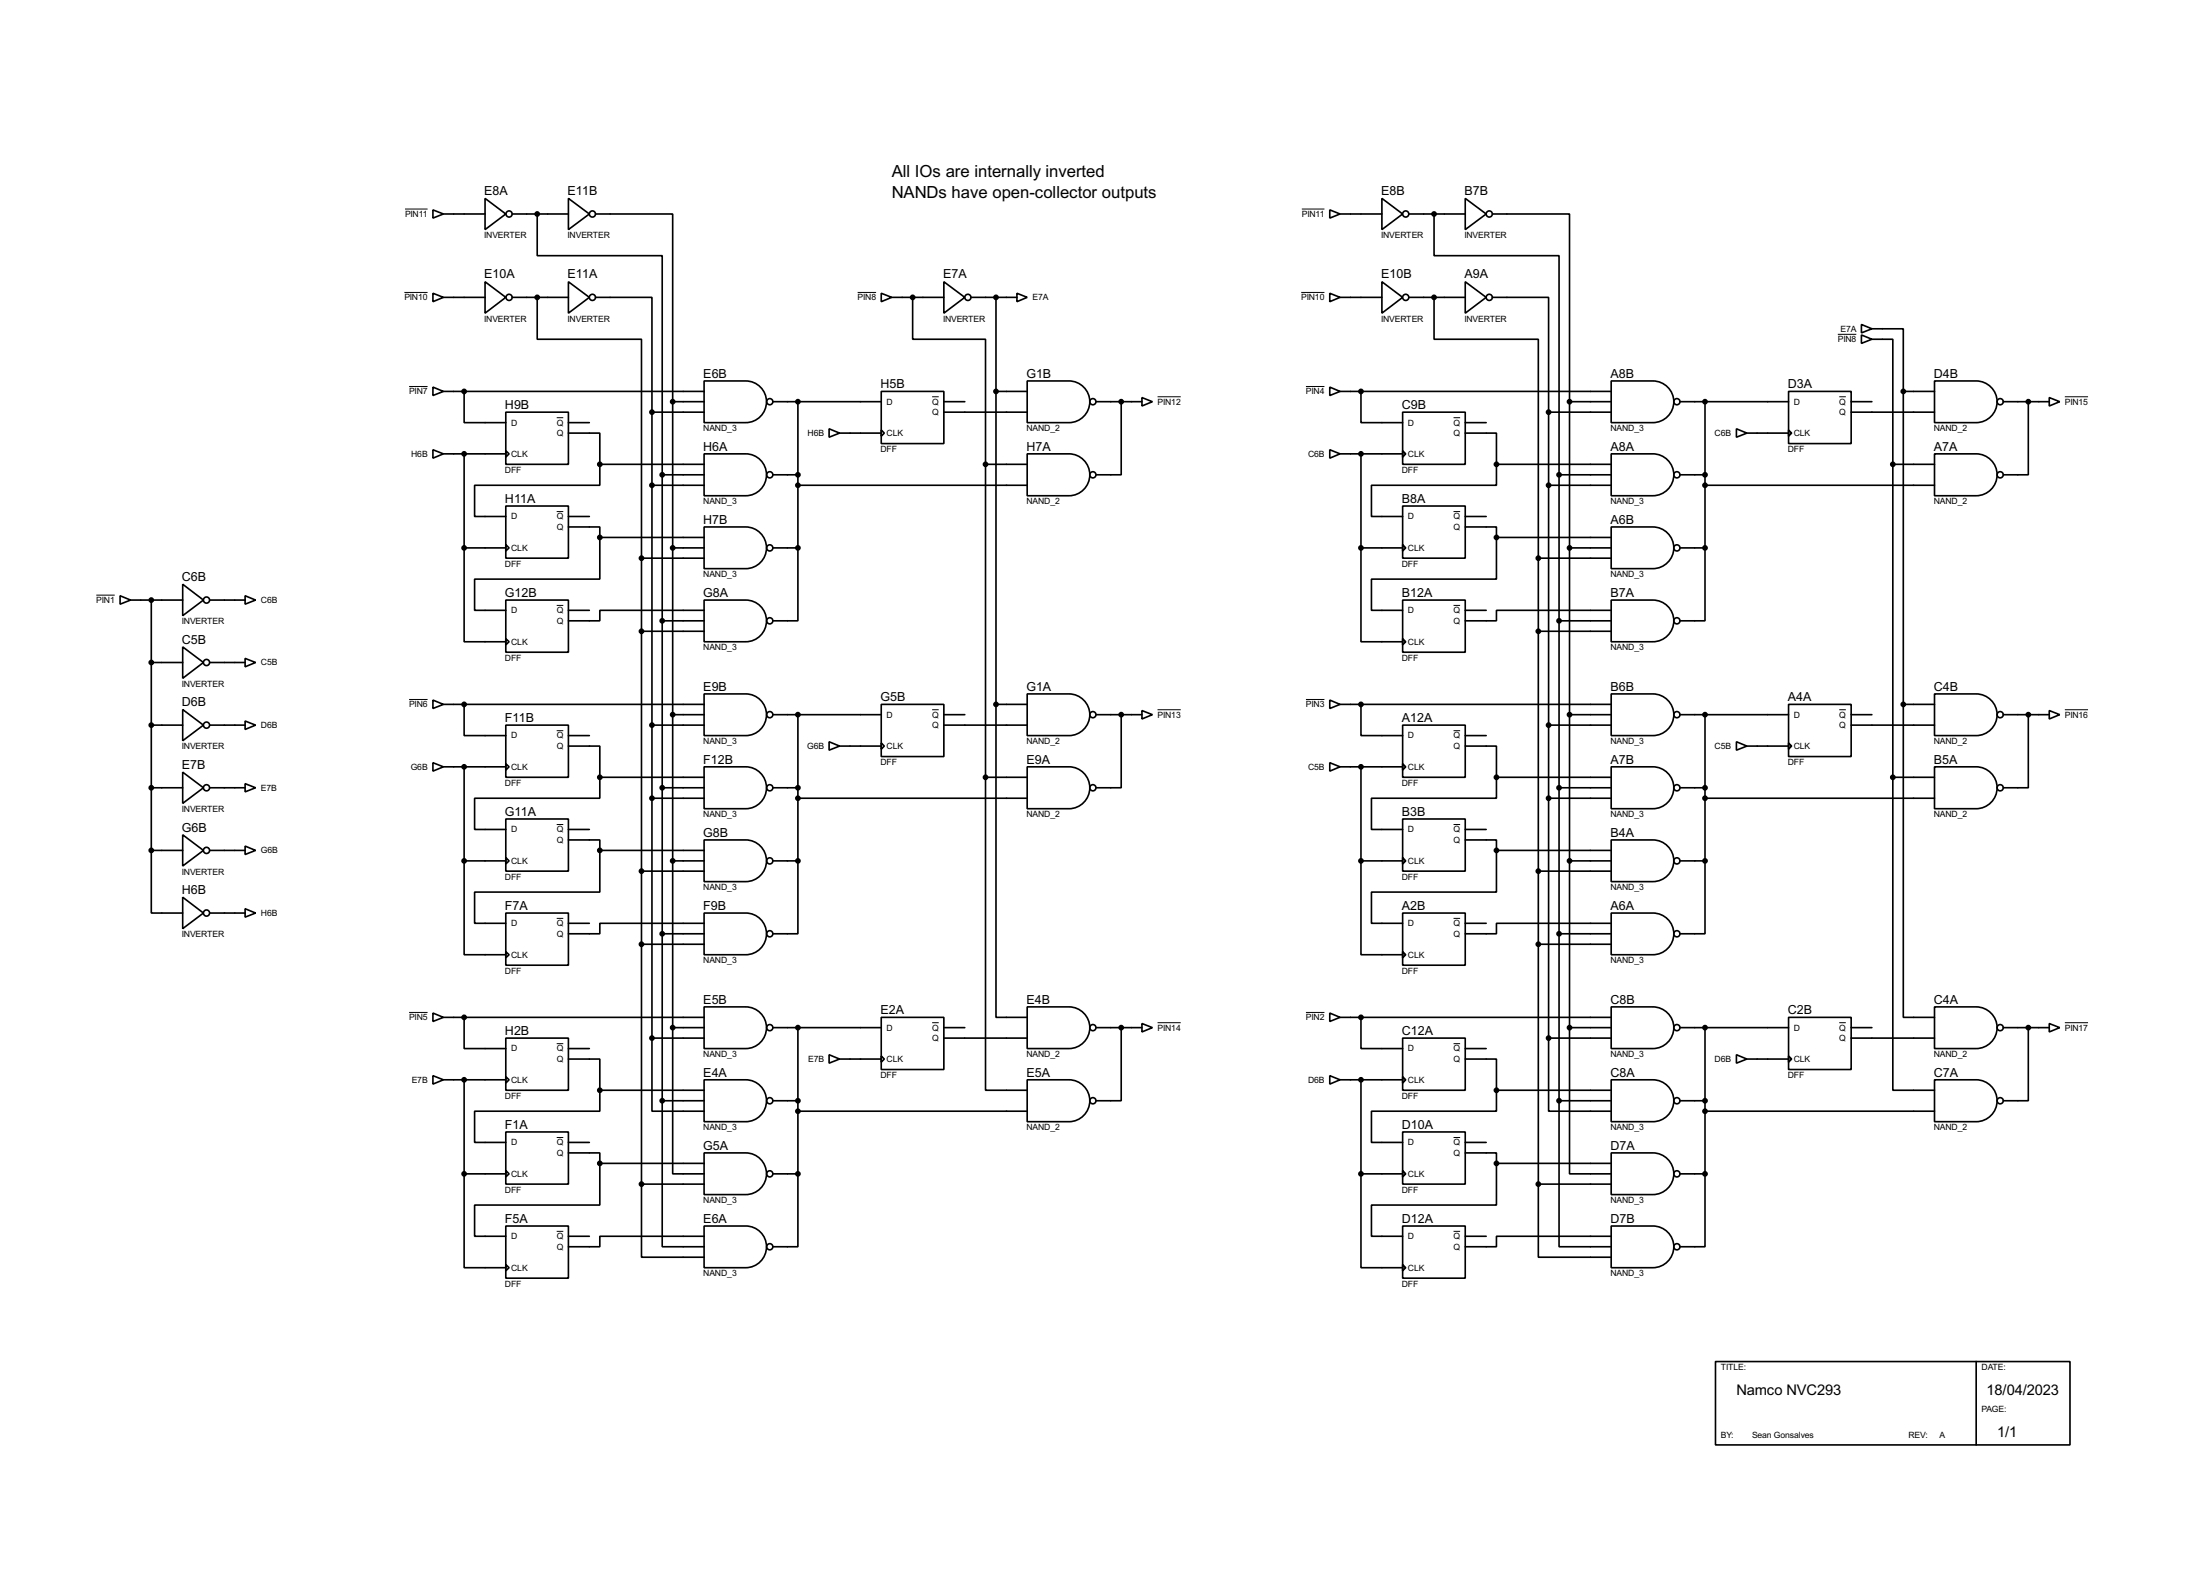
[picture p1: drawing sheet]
<svg xmlns="http://www.w3.org/2000/svg" width="536mm" height="383mm" viewBox="0 0 536 383" stroke-linecap="round" stroke-linejoin="round" font-family="sans-serif">
<g fill="none" stroke="#000" stroke-width=".4">
<path d="M105.5 51.1l2.5 1-2.5 1zM108 52.1h10.2M118.2 48.3l5 3.8-5 3.8zM124.8 52.1h13.7M130.9 52.1v10.2h30.4v53.3M138.5 48.3l5.1 3.8-5.1 3.8zM145.1 52.1h18.8v45.7M323.9 51.1l2.5 1-2.5 1zM326.4 52.1h10.2M336.6 48.3l5.1 3.8-5.1 3.8zM343.2 52.1h13.7M349.3 52.1v10.2h30.5v53.3"/>
<path d="M356.9 48.3l5.1 3.8-5.1 3.8zM363.5 52.1h18.8v45.7M105.5 71.4l2.5 1-2.5 1.1zM108 72.4h10.2M118.2 68.6l5 3.8-5 3.9zM124.8 72.4h13.7M130.9 72.4v10.2h25.4v53.3M138.5 68.6l5.1 3.8-5.1 3.9zM145.1 72.4h13.7v28M214.7 71.4l2.5 1-2.5 1.1zM217.2 72.4h12.7M222.3 72.4v10.2h17.8v30.5"/>
<path d="M229.9 68.6l5.1 3.8-5.1 3.9zM236.5 72.4h11.2M242.6 72.4v99.1M247.7 71.4l2.5 1-2.5 1.1zM323.9 71.4l2.5 1-2.5 1.1zM326.4 72.4h10.2M336.6 68.6l5.1 3.8-5.1 3.9zM343.2 72.4h13.7M349.3 72.4v10.2h25.4v53.3M356.9 68.6l5.1 3.8-5.1 3.9zM363.5 72.4h13.7v28M453.4 79l2.6 1.1-2.6 1z"/>
<path d="M105.5 94.3l2.5 1-2.5 1zM108 95.3h63.5M113.1 95.3v7.6h10.1M163.9 97.8h7.6M163.9 97.8v152.4M171.5 92.8h10.2a5.1 5.1 0 0 1 5 5 5.1 5.1 0 0 1-5 5.1h-10.2zM188.3 97.8h26.4M194.4 97.8v35.6M214.7 95.3h15.2v12.7h-15.2zM229.9 97.8h5.1M242.6 95.3h7.6M250.2 92.8h10.2a5.1 5.1 0 0 1 5.1 5 5.1 5.1 0 0 1-5.1 5.1h-10.2z"/>
<path d="M267 97.8h11.2M273.1 97.8v17.8h-6.1M278.2 96.8l2.5 1-2.5 1.1zM323.9 94.3l2.5 1-2.5 1zM326.4 95.3h66.1M331.5 95.3v7.6h10.2M382.3 97.8h10.2M382.3 97.8v152.4M392.5 92.8h10.1a5.1 5.1 0 0 1 5.1 5 5.1 5.1 0 0 1-5.1 5.1h-10.1zM409.2 97.8h26.5M415.3 97.8v35.6M435.7 95.3h15.2v12.7h-15.2z"/>
<path d="M450.9 97.8h5.1M453.4 81.6l2.6 1-2.6 1zM456 80.1h7.6v15.2M456 82.6h5.1v30.5M463.6 95.3h7.6M463.6 95.3v76.2M471.2 92.8h10.2a5.1 5.1 0 0 1 5.1 5 5.1 5.1 0 0 1-5.1 5.1h-10.2zM488 97.8h11.2M494.1 97.8v17.8h-6.1M499.2 96.8l2.5 1-2.5 1.1zM105.5 109.5l2.5 1-2.5 1.1zM108 110.5h15.2"/>
<path d="M113.1 110.5v22.9M123.2 100.4h15.3v12.7h-15.3zM123.2 109.8l.8 .7-.8 .8zM138.5 105.5h7.6v7.6M138.5 102.9h5.1M146.1 113.1v5.1h-30.5v7.6h7.6M146.1 113.1h25.4M158.8 100.4h12.7M158.8 100.4v152.4M158.8 118.2h12.7M161.3 115.6v152.4M161.3 115.6h10.2"/>
<path d="M171.5 110.5h10.2a5.1 5.1 0 0 1 5 5.1 5.1 5.1 0 0 1-5 5.1h-10.2zM188.3 115.6h6.1M194.4 118.2h55.8M202 104.4l2.5 1.1-2.5 1zM204.5 105.5h10.2M214.7 104.7l.7 .8-.7 .7zM229.9 100.4h20.3M240.1 113.1h10.1M240.1 113.1v76.2M250.2 110.5h10.2a5.1 5.1 0 0 1 5.1 5.1 5.1 5.1 0 0 1-5.1 5.1h-10.2zM323.9 109.5l2.5 1-2.5 1.1zM326.4 110.5h15.3"/>
<path d="M331.5 110.5v22.9M341.7 100.4h15.2v12.7h-15.2zM341.7 109.8l.7 .7-.7 .8zM356.9 105.5h7.6v7.6M356.9 102.9h5.1M364.5 113.1v5.1h-30.4v7.6h7.6M364.5 113.1h28M377.2 100.4h15.3M377.2 118.2h15.3M377.2 100.4v152.4M379.8 115.6h12.7M379.8 115.6v152.4"/>
<path d="M392.5 110.5h10.1a5.1 5.1 0 0 1 5.1 5.1 5.1 5.1 0 0 1-5.1 5.1h-10.1zM409.2 115.6h6.1M415.3 118.2h55.9M423 104.4l2.5 1.1-2.5 1zM425.5 105.5h10.2M435.7 104.7l.7 .8-.7 .7zM450.9 100.4h20.3M461.1 113.1h10.1M461.1 113.1v76.2M471.2 110.5h10.2a5.1 5.1 0 0 1 5.1 5.1 5.1 5.1 0 0 1-5.1 5.1h-10.2zM113.1 133.4v22.9h10.1M113.1 133.4h10.1"/>
<path d="M123.2 123.2h15.3v12.7h-15.3zM123.2 132.6l.8 .8-.8 .8zM138.5 128.3h7.6v2.6M138.5 125.8h5.1M146.1 130.9v10.1h-30.5v7.6h7.6M146.1 130.9h25.4M156.3 135.9h15.2M156.3 135.9v152.4M163.9 133.4h7.6M171.5 128.3h10.2a5.1 5.1 0 0 1 5 5.1 5.1 5.1 0 0 1-5 5.1h-10.2zM188.3 133.4h6.1M194.4 133.4v17.8h-6.1"/>
<path d="M331.5 133.4v22.9h10.2M331.5 133.4h10.2M341.7 123.2h15.2v12.7h-15.2zM341.7 132.6l.7 .8-.7 .8zM356.9 128.3h7.6v2.6M356.9 125.8h5.1M364.5 130.9v10.1h-30.4v7.6h7.6M364.5 130.9h28M374.7 135.9h17.8M374.7 135.9v152.4M382.3 133.4h10.2M392.5 128.3h10.1a5.1 5.1 0 0 1 5.1 5.1 5.1 5.1 0 0 1-5.1 5.1h-10.1z"/>
<path d="M409.2 133.4h6.1M415.3 133.4v17.8h-6.1M29.3 145.1l2.5 1-2.5 1zM31.8 146.1h12.7M36.9 146.1v61M44.5 142.3l5.1 3.8-5.1 3.8zM44.5 157.5l5.1 3.8-5.1 3.9zM51.1 146.1h8.6M59.7 145.1l2.6 1-2.6 1zM123.2 146.1h15.3v12.7h-15.3zM123.2 155.5l.8 .8-.8 .7zM138.5 148.6h5.1"/>
<path d="M156.3 153.7h15.2M161.3 151.2h10.2M171.5 146.1h10.2a5.1 5.1 0 0 1 5 5.1 5.1 5.1 0 0 1-5 5.1h-10.2zM171.5 148.6h-25.4v2.6h-7.6M341.7 146.1h15.2v12.7h-15.2zM341.7 155.5l.7 .8-.7 .7zM356.9 148.6h5.1M374.7 153.7h17.8M379.8 151.2h12.7M392.5 146.1h10.1a5.1 5.1 0 0 1 5.1 5.1 5.1 5.1 0 0 1-5.1 5.1h-10.1zM392.5 148.6h-28v2.6h-7.6M36.9 176.6h7.6"/>
<path d="M36.9 161.3h7.6M44.5 172.8l5.1 3.8-5.1 3.8zM51.1 176.6h8.6M51.1 161.3h8.6M59.7 160.3l2.6 1-2.6 1.1zM59.7 175.6l2.6 1-2.6 1zM105.5 170.5l2.5 1-2.5 1zM108 171.5h63.5M113.1 171.5v7.6h10.1M123.2 176.6h15.3v12.7h-15.3zM138.5 179.1h5.1M158.8 176.6h12.7"/>
<path d="M163.9 174h7.6M171.5 169h10.2a5.1 5.1 0 0 1 5 5 5.1 5.1 0 0 1-5 5.1h-10.2zM188.3 174h26.4M194.4 174v35.6M214.7 171.5h15.2v12.7h-15.2zM229.9 174h5.1M229.9 176.6h20.3M242.6 171.5v76.2h7.6M242.6 171.5h7.6M250.2 169h10.2a5.1 5.1 0 0 1 5.1 5 5.1 5.1 0 0 1-5.1 5.1h-10.2zM267 174h11.2M273.1 174v17.8h-6.1"/>
<path d="M278.2 173l2.5 1-2.5 1.1zM323.9 170.5l2.5 1-2.5 1zM326.4 171.5h66.1M331.5 171.5v7.6h10.2M341.7 176.6h15.2v12.7h-15.2zM356.9 179.1h5.1M377.2 176.6h15.3M382.3 174h10.2M392.5 169h10.1a5.1 5.1 0 0 1 5.1 5 5.1 5.1 0 0 1-5.1 5.1h-10.1zM409.2 174h26.5M415.3 174v35.6M435.7 171.5h15.2v12.7h-15.2z"/>
<path d="M450.9 174h5.1M450.9 176.6h20.3M463.6 171.5v76.2h7.6M463.6 171.5h7.6M471.2 169h10.2a5.1 5.1 0 0 1 5.1 5 5.1 5.1 0 0 1-5.1 5.1h-10.2zM488 174h11.2M494.1 174v17.8h-6.1M499.2 173l2.5 1-2.5 1.1zM36.9 191.8h7.6M44.5 188l5.1 3.8-5.1 3.8zM51.1 191.8h8.6M59.7 190.8l2.6 1-2.6 1z"/>
<path d="M105.5 185.7l2.5 1-2.5 1.1zM108 186.7h15.2M113.1 186.7v22.9M123.2 186l.8 .7-.8 .8zM123.2 199.4h15.3v12.7h-15.3zM138.5 181.7h7.6v7.6M146.1 189.3v5.1h-30.5v7.6h7.6M146.1 189.3h25.4M158.8 194.4h12.7M161.3 191.8h10.2M171.5 186.7h10.2a5.1 5.1 0 0 1 5 5.1 5.1 5.1 0 0 1-5 5.1h-10.2zM188.3 191.8h6.1"/>
<path d="M194.4 194.4h55.8M202 180.6l2.5 1.1-2.5 1zM204.5 181.7h10.2M214.7 180.9l.7 .8-.7 .7zM240.1 189.3v76.2h10.1M240.1 189.3h10.1M250.2 186.7h10.2a5.1 5.1 0 0 1 5.1 5.1 5.1 5.1 0 0 1-5.1 5.1h-10.2zM323.9 185.7l2.5 1-2.5 1.1zM326.4 186.7h15.3M331.5 186.7v22.9M341.7 199.4h15.2v12.7h-15.2zM341.7 186l.7 .7-.7 .8z"/>
<path d="M356.9 181.7h7.6v7.6M364.5 189.3v5.1h-30.4v7.6h7.6M364.5 189.3h28M377.2 194.4h15.3M379.8 191.8h12.7M392.5 186.7h10.1a5.1 5.1 0 0 1 5.1 5.1 5.1 5.1 0 0 1-5.1 5.1h-10.1zM409.2 191.8h6.1M415.3 194.4h55.9M423 180.6l2.5 1.1-2.5 1zM425.5 181.7h10.2M435.7 180.9l.7 .8-.7 .7zM461.1 189.3v76.2h10.1"/>
<path d="M461.1 189.3h10.1M471.2 186.7h10.2a5.1 5.1 0 0 1 5.1 5.1 5.1 5.1 0 0 1-5.1 5.1h-10.2zM36.9 207.1v15.2h7.6M36.9 207.1h7.6M44.5 203.3l5.1 3.8-5.1 3.8zM44.5 218.5l5.1 3.8-5.1 3.8zM51.1 207.1h8.6M59.7 206l2.6 1.1-2.6 1zM113.1 209.6v22.9h10.1M113.1 209.6h10.1M123.2 208.8l.8 .8-.8 .8zM138.5 204.5h7.6v2.6"/>
<path d="M138.5 202h5.1M146.1 207.1v10.1h-30.5v7.6h7.6M146.1 207.1h25.4M156.3 212.1h15.2M163.9 209.6h7.6M171.5 204.5h10.2a5.1 5.1 0 0 1 5 5.1 5.1 5.1 0 0 1-5 5.1h-10.2zM188.3 209.6h6.1M194.4 209.6v17.8h-6.1M331.5 209.6v22.9h10.2M331.5 209.6h10.2M341.7 208.8l.7 .8-.7 .8zM356.9 204.5h7.6v2.6"/>
<path d="M356.9 202h5.1M364.5 207.1v10.1h-30.4v7.6h7.6M364.5 207.1h28M374.7 212.1h17.8M382.3 209.6h10.2M392.5 204.5h10.1a5.1 5.1 0 0 1 5.1 5.1 5.1 5.1 0 0 1-5.1 5.1h-10.1zM409.2 209.6h6.1M415.3 209.6v17.8h-6.1M51.1 222.3h8.6M59.7 221.3l2.6 1-2.6 1zM123.2 222.3h15.3v12.7h-15.3zM123.2 231.7l.8 .8-.8 .7z"/>
<path d="M138.5 224.8h5.1M156.3 229.9h15.2M161.3 227.4h10.2M171.5 222.3h10.2a5.1 5.1 0 0 1 5 5.1 5.1 5.1 0 0 1-5 5.1h-10.2zM171.5 224.8h-25.4v2.6h-7.6M341.7 222.3h15.2v12.7h-15.2zM341.7 231.7l.7 .8-.7 .7zM356.9 224.8h5.1M374.7 229.9h17.8M379.8 227.4h12.7M392.5 222.3h10.1a5.1 5.1 0 0 1 5.1 5.1 5.1 5.1 0 0 1-5.1 5.1h-10.1zM392.5 224.8h-28v2.6h-7.6"/>
<path d="M105.5 246.7l2.5 1-2.5 1zM108 247.7h63.5M113.1 247.7v7.6h10.1M123.2 252.8h15.3v12.7h-15.3zM138.5 257.9h7.6v7.6M138.5 255.3h5.1M158.8 252.8v17.8h12.7M158.8 252.8h12.7M163.9 250.2v35.6h7.6M163.9 250.2h7.6M171.5 245.2h10.2a5.1 5.1 0 0 1 5 5 5.1 5.1 0 0 1-5 5.1h-10.2zM188.3 250.2h26.4"/>
<path d="M194.4 250.2v35.6M202 256.8l2.5 1.1-2.5 1zM204.5 257.9h10.2M214.7 247.7h15.2v12.7h-15.2zM214.7 257.1l.7 .8-.7 .7zM229.9 250.2h5.1M229.9 252.8h20.3M250.2 245.2h10.2a5.1 5.1 0 0 1 5.1 5 5.1 5.1 0 0 1-5.1 5.1h-10.2zM267 250.2h11.2M273.1 250.2v17.8h-6.1M278.2 249.2l2.5 1-2.5 1.1zM323.9 246.7l2.5 1-2.5 1z"/>
<path d="M326.4 247.7h66.1M331.5 247.7v7.6h10.2M341.7 252.8h15.2v12.7h-15.2zM356.9 257.9h7.6v7.6M356.9 255.3h5.1M377.2 252.8v17.8h15.3M377.2 252.8h15.3M382.3 250.2v35.6h10.2M382.3 250.2h10.2M392.5 245.2h10.1a5.1 5.1 0 0 1 5.1 5 5.1 5.1 0 0 1-5.1 5.1h-10.1zM409.2 250.2h26.5M415.3 250.2v35.6"/>
<path d="M423 256.8l2.5 1.1-2.5 1zM425.5 257.9h10.2M435.7 247.7h15.2v12.7h-15.2zM435.7 257.1l.7 .8-.7 .7zM450.9 250.2h5.1M450.9 252.8h20.3M471.2 245.2h10.2a5.1 5.1 0 0 1 5.1 5 5.1 5.1 0 0 1-5.1 5.1h-10.2zM488 250.2h11.2M494.1 250.2v17.8h-6.1M499.2 249.2l2.5 1-2.5 1.1zM105.5 261.9l2.5 1-2.5 1.1zM108 262.9h15.2"/>
<path d="M113.1 262.9v22.9M123.2 262.2l.8 .7-.8 .8zM123.2 275.6h15.3v12.7h-15.3zM138.5 278.2h5.1M146.1 265.5v5.1h-30.5v7.6h7.6M146.1 265.5h25.4M161.3 268v35.6h10.2M161.3 268h10.2M171.5 262.9h10.2a5.1 5.1 0 0 1 5 5.1 5.1 5.1 0 0 1-5 5.1h-10.2zM188.3 268h6.1M194.4 270.6h55.8M250.2 262.9h10.2a5.1 5.1 0 0 1 5.1 5.1 5.1 5.1 0 0 1-5.1 5.1h-10.2z"/>
<path d="M323.9 261.9l2.5 1-2.5 1.1zM326.4 262.9h15.3M331.5 262.9v22.9M341.7 275.6h15.2v12.7h-15.2zM341.7 262.2l.7 .7-.7 .8zM356.9 278.2h5.1M364.5 265.5v5.1h-30.4v7.6h7.6M364.5 265.5h28M379.8 268v35.6h12.7M379.8 268h12.7M392.5 262.9h10.1a5.1 5.1 0 0 1 5.1 5.1 5.1 5.1 0 0 1-5.1 5.1h-10.1zM409.2 268h6.1"/>
<path d="M415.3 270.6h55.9M471.2 262.9h10.2a5.1 5.1 0 0 1 5.1 5.1 5.1 5.1 0 0 1-5.1 5.1h-10.2zM113.1 285.8v22.9h10.1M113.1 285.8h10.1M123.2 285l.8 .8-.8 .8zM123.2 298.5h15.3v12.7h-15.3zM138.5 280.7h7.6v2.6M146.1 283.3v10.1h-30.5v7.6h7.6M146.1 283.3h25.4M156.3 288.3v17.8h15.2M156.3 288.3h15.2M171.5 280.7h10.2a5.1 5.1 0 0 1 5 5.1 5.1 5.1 0 0 1-5 5.1h-10.2z"/>
<path d="M171.5 298.5h10.2a5.1 5.1 0 0 1 5 5.1 5.1 5.1 0 0 1-5 5.1h-10.2zM188.3 285.8h6.1M194.4 285.8v17.8h-6.1M331.5 285.8v22.9h10.2M331.5 285.8h10.2M341.7 298.5h15.2v12.7h-15.2zM341.7 285l.7 .8-.7 .8zM356.9 280.7h7.6v2.6M364.5 283.3v10.1h-30.4v7.6h7.6M364.5 283.3h28M374.7 288.3v17.8h17.8M374.7 288.3h17.8"/>
<path d="M392.5 280.7h10.1a5.1 5.1 0 0 1 5.1 5.1 5.1 5.1 0 0 1-5.1 5.1h-10.1zM392.5 298.5h10.1a5.1 5.1 0 0 1 5.1 5.1 5.1 5.1 0 0 1-5.1 5.1h-10.1zM409.2 285.8h6.1M415.3 285.8v17.8h-6.1M123.2 307.9l.8 .8-.8 .7zM138.5 301h5.1M171.5 301h-25.4v2.6h-7.6M341.7 307.9l.7 .8-.7 .7zM356.9 301h5.1M392.5 301h-28v2.6h-7.6M417.9 331.5h86.3v20.3h-86.3zM481.4 331.5v20.3"/>
<circle cx="124" cy="52.1" r=".75"/>
<circle cx="144.3" cy="52.1" r=".75"/>
<circle cx="342.4" cy="52.1" r=".75"/>
<circle cx="362.7" cy="52.1" r=".75"/>
<circle cx="124" cy="72.4" r=".75"/>
<circle cx="144.3" cy="72.4" r=".75"/>
<circle cx="235.7" cy="72.4" r=".75"/>
<circle cx="342.4" cy="72.4" r=".75"/>
<circle cx="362.7" cy="72.4" r=".75"/>
<circle cx="187.5" cy="97.8" r=".75"/>
<circle cx="266.2" cy="97.8" r=".75"/>
<circle cx="408.4" cy="97.8" r=".75"/>
<circle cx="487.2" cy="97.8" r=".75"/>
<circle cx="187.5" cy="115.6" r=".75"/>
<circle cx="266.2" cy="115.6" r=".75"/>
<circle cx="408.4" cy="115.6" r=".75"/>
<circle cx="487.2" cy="115.6" r=".75"/>
<circle cx="187.5" cy="133.4" r=".75"/>
<circle cx="408.4" cy="133.4" r=".75"/>
<circle cx="50.3" cy="146.1" r=".75"/>
<circle cx="187.5" cy="151.2" r=".75"/>
<circle cx="408.4" cy="151.2" r=".75"/>
<circle cx="50.3" cy="161.3" r=".75"/>
<circle cx="50.3" cy="176.6" r=".75"/>
<circle cx="187.5" cy="174" r=".75"/>
<circle cx="266.2" cy="174" r=".75"/>
<circle cx="408.4" cy="174" r=".75"/>
<circle cx="487.2" cy="174" r=".75"/>
<circle cx="50.3" cy="191.8" r=".75"/>
<circle cx="187.5" cy="191.8" r=".75"/>
<circle cx="266.2" cy="191.8" r=".75"/>
<circle cx="408.4" cy="191.8" r=".75"/>
<circle cx="487.2" cy="191.8" r=".75"/>
<circle cx="50.3" cy="207.1" r=".75"/>
<circle cx="187.5" cy="209.6" r=".75"/>
<circle cx="408.4" cy="209.6" r=".75"/>
<circle cx="50.3" cy="222.3" r=".75"/>
<circle cx="187.5" cy="227.4" r=".75"/>
<circle cx="408.4" cy="227.4" r=".75"/>
<circle cx="187.5" cy="250.2" r=".75"/>
<circle cx="266.2" cy="250.2" r=".75"/>
<circle cx="408.4" cy="250.2" r=".75"/>
<circle cx="487.2" cy="250.2" r=".75"/>
<circle cx="187.5" cy="268" r=".75"/>
<circle cx="266.2" cy="268" r=".75"/>
<circle cx="408.4" cy="268" r=".75"/>
<circle cx="487.2" cy="268" r=".75"/>
<circle cx="187.5" cy="285.8" r=".75"/>
<circle cx="408.4" cy="285.8" r=".75"/>
<circle cx="187.5" cy="303.6" r=".75"/>
<circle cx="408.4" cy="303.6" r=".75"/>
</g>
<g fill="none" stroke="#000" stroke-width=".24">
<path d="M98.7 50.9h5.5M317.1 50.9h5.5M98.5 71.2h5.7M208.9 71.2h4.5M317 71.2h5.6M99.7 94.1h4.5M227.1 96.6h1.6M282 96.6h5.6M318.1 94.1h4.5M447.7 81.4h4.5M448 96.6h1.6M503 96.6h5.6"/>
<path d="M135.6 101.7h1.6M354.1 101.7h1.6M135.6 124.6h1.6M354.1 124.6h1.6M23.5 144.9h4.5M135.6 147.4h1.6M354.1 147.4h1.6M99.7 170.3h4.5M135.6 177.9h1.6M227.1 172.8h1.6M282 172.8h5.6M318.1 170.3h4.5"/>
<path d="M354.1 177.9h1.6M448 172.8h1.6M503 172.8h5.6M135.6 200.8h1.6M354.1 200.8h1.6M135.6 223.6h1.6M354.1 223.6h1.6M99.7 246.5h4.5M135.6 254.1h1.6M227.1 249h1.6M282 249h5.6M318.1 246.5h4.5"/>
<path d="M354.1 254.1h1.6M448 249h1.6M503 249h5.6M135.6 277h1.6M354.1 277h1.6M135.6 299.8h1.6M354.1 299.8h1.6"/>
</g>
<g fill="#000" stroke="#000" stroke-width=".4">
<circle cx="130.8" cy="52.1" r=".5"/>
<circle cx="349.3" cy="52.1" r=".5"/>
<circle cx="130.8" cy="72.4" r=".5"/>
<circle cx="222.3" cy="72.4" r=".5"/>
<circle cx="242.6" cy="72.4" r=".5"/>
<circle cx="349.3" cy="72.4" r=".5"/>
<circle cx="113" cy="95.3" r=".5"/>
<circle cx="163.8" cy="97.8" r=".5"/>
<circle cx="194.3" cy="97.8" r=".5"/>
<circle cx="242.6" cy="95.3" r=".5"/>
<circle cx="273.1" cy="97.8" r=".5"/>
<circle cx="331.5" cy="95.3" r=".5"/>
<circle cx="382.3" cy="97.8" r=".5"/>
<circle cx="415.3" cy="97.8" r=".5"/>
<circle cx="463.6" cy="95.3" r=".5"/>
<circle cx="494" cy="97.8" r=".5"/>
<circle cx="113" cy="110.5" r=".5"/>
<circle cx="146.1" cy="113.1" r=".5"/>
<circle cx="158.8" cy="118.2" r=".5"/>
<circle cx="158.8" cy="100.4" r=".5"/>
<circle cx="161.3" cy="115.6" r=".5"/>
<circle cx="194.3" cy="118.2" r=".5"/>
<circle cx="194.3" cy="115.6" r=".5"/>
<circle cx="240" cy="113.1" r=".5"/>
<circle cx="331.5" cy="110.5" r=".5"/>
<circle cx="364.5" cy="113.1" r=".5"/>
<circle cx="377.2" cy="118.2" r=".5"/>
<circle cx="377.2" cy="100.4" r=".5"/>
<circle cx="379.7" cy="115.6" r=".5"/>
<circle cx="415.3" cy="115.6" r=".5"/>
<circle cx="415.3" cy="118.2" r=".5"/>
<circle cx="461" cy="113.1" r=".5"/>
<circle cx="113" cy="133.4" r=".5"/>
<circle cx="146.1" cy="130.9" r=".5"/>
<circle cx="156.2" cy="135.9" r=".5"/>
<circle cx="163.8" cy="133.4" r=".5"/>
<circle cx="194.3" cy="133.4" r=".5"/>
<circle cx="331.5" cy="133.4" r=".5"/>
<circle cx="364.5" cy="130.9" r=".5"/>
<circle cx="374.7" cy="135.9" r=".5"/>
<circle cx="382.3" cy="133.4" r=".5"/>
<circle cx="415.3" cy="133.4" r=".5"/>
<circle cx="36.8" cy="146.1" r=".5"/>
<circle cx="156.2" cy="153.7" r=".5"/>
<circle cx="161.3" cy="151.2" r=".5"/>
<circle cx="374.7" cy="153.7" r=".5"/>
<circle cx="379.7" cy="151.2" r=".5"/>
<circle cx="36.8" cy="161.3" r=".5"/>
<circle cx="36.8" cy="176.6" r=".5"/>
<circle cx="113" cy="171.5" r=".5"/>
<circle cx="158.8" cy="176.6" r=".5"/>
<circle cx="163.8" cy="174" r=".5"/>
<circle cx="194.3" cy="174" r=".5"/>
<circle cx="242.6" cy="171.5" r=".5"/>
<circle cx="273.1" cy="174" r=".5"/>
<circle cx="331.5" cy="171.5" r=".5"/>
<circle cx="377.2" cy="176.6" r=".5"/>
<circle cx="382.3" cy="174" r=".5"/>
<circle cx="415.3" cy="174" r=".5"/>
<circle cx="463.6" cy="171.5" r=".5"/>
<circle cx="494" cy="174" r=".5"/>
<circle cx="36.8" cy="191.8" r=".5"/>
<circle cx="113" cy="186.7" r=".5"/>
<circle cx="146.1" cy="189.3" r=".5"/>
<circle cx="158.8" cy="194.4" r=".5"/>
<circle cx="161.3" cy="191.8" r=".5"/>
<circle cx="194.3" cy="191.8" r=".5"/>
<circle cx="194.3" cy="194.4" r=".5"/>
<circle cx="240" cy="189.3" r=".5"/>
<circle cx="331.5" cy="186.7" r=".5"/>
<circle cx="364.5" cy="189.3" r=".5"/>
<circle cx="377.2" cy="194.4" r=".5"/>
<circle cx="379.7" cy="191.8" r=".5"/>
<circle cx="415.3" cy="191.8" r=".5"/>
<circle cx="415.3" cy="194.4" r=".5"/>
<circle cx="461" cy="189.3" r=".5"/>
<circle cx="36.8" cy="207.1" r=".5"/>
<circle cx="113" cy="209.6" r=".5"/>
<circle cx="146.1" cy="207.1" r=".5"/>
<circle cx="156.2" cy="212.1" r=".5"/>
<circle cx="163.8" cy="209.6" r=".5"/>
<circle cx="194.3" cy="209.6" r=".5"/>
<circle cx="331.5" cy="209.6" r=".5"/>
<circle cx="364.5" cy="207.1" r=".5"/>
<circle cx="374.7" cy="212.1" r=".5"/>
<circle cx="382.3" cy="209.6" r=".5"/>
<circle cx="415.3" cy="209.6" r=".5"/>
<circle cx="156.2" cy="229.9" r=".5"/>
<circle cx="161.3" cy="227.4" r=".5"/>
<circle cx="374.7" cy="229.9" r=".5"/>
<circle cx="379.7" cy="227.4" r=".5"/>
<circle cx="113" cy="247.7" r=".5"/>
<circle cx="158.8" cy="252.8" r=".5"/>
<circle cx="163.8" cy="250.2" r=".5"/>
<circle cx="194.3" cy="250.2" r=".5"/>
<circle cx="273.1" cy="250.2" r=".5"/>
<circle cx="331.5" cy="247.7" r=".5"/>
<circle cx="377.2" cy="252.8" r=".5"/>
<circle cx="382.3" cy="250.2" r=".5"/>
<circle cx="415.3" cy="250.2" r=".5"/>
<circle cx="494" cy="250.2" r=".5"/>
<circle cx="113" cy="262.9" r=".5"/>
<circle cx="146.1" cy="265.5" r=".5"/>
<circle cx="161.3" cy="268" r=".5"/>
<circle cx="194.3" cy="270.6" r=".5"/>
<circle cx="194.3" cy="268" r=".5"/>
<circle cx="331.5" cy="262.9" r=".5"/>
<circle cx="364.5" cy="265.5" r=".5"/>
<circle cx="379.7" cy="268" r=".5"/>
<circle cx="415.3" cy="268" r=".5"/>
<circle cx="415.3" cy="270.6" r=".5"/>
<circle cx="113" cy="285.8" r=".5"/>
<circle cx="146.1" cy="283.3" r=".5"/>
<circle cx="156.2" cy="288.3" r=".5"/>
<circle cx="194.3" cy="285.8" r=".5"/>
<circle cx="331.5" cy="285.8" r=".5"/>
<circle cx="364.5" cy="283.3" r=".5"/>
<circle cx="374.7" cy="288.3" r=".5"/>
<circle cx="415.3" cy="285.8" r=".5"/>
</g>
<g font-size="4.6">
<text x="217.2" y="43">All IOs are internally inverted</text>
<text x="217.2" y="48.1">NANDs have open-collector outputs</text>
</g>
<g font-size="4">
<text x="423" y="339.7">Namco NVC293</text>
<text x="483.9" y="339.7">18/04/2023</text>
<text x="486.5" y="349.8">1/1</text>
</g>
<g font-size="3.4">
<text x="118" y="47.5">E8A</text>
<text x="138.3" y="47.5">E11B</text>
<text x="336.4" y="47.5">E8B</text>
<text x="356.7" y="47.5">B7B</text>
<text x="118" y="67.8">E10A</text>
<text x="138.3" y="67.8">E11A</text>
<text x="229.7" y="67.8">E7A</text>
<text x="336.4" y="67.8">E10B</text>
<text x="356.7" y="67.8">A9A</text>
<text x="171.3" y="92">E6B</text>
<text x="214.5" y="94.5">H5B</text>
<text x="250" y="92">G1B</text>
<text x="392.3" y="92">A8B</text>
<text x="435.5" y="94.5">D3A</text>
<text x="471" y="92">D4B</text>
<text x="123" y="99.5">H9B</text>
<text x="341.5" y="99.5">C9B</text>
<text x="171.3" y="109.7">H6A</text>
<text x="250" y="109.7">H7A</text>
<text x="392.3" y="109.7">A8A</text>
<text x="471" y="109.7">A7A</text>
<text x="123" y="122.4">H11A</text>
<text x="341.5" y="122.4">B8A</text>
<text x="171.3" y="127.5">H7B</text>
<text x="392.3" y="127.5">A6B</text>
<text x="44.3" y="141.5">C6B</text>
<text x="123" y="145.3">G12B</text>
<text x="171.3" y="145.3">G8A</text>
<text x="341.5" y="145.3">B12A</text>
<text x="392.3" y="145.3">B7A</text>
<text x="44.3" y="156.7">C5B</text>
<text x="44.3" y="172">D6B</text>
<text x="171.3" y="168.2">E9B</text>
<text x="214.5" y="170.7">G5B</text>
<text x="250" y="168.2">G1A</text>
<text x="392.3" y="168.2">B6B</text>
<text x="435.5" y="170.7">A4A</text>
<text x="471" y="168.2">C4B</text>
<text x="123" y="175.7">F11B</text>
<text x="341.5" y="175.7">A12A</text>
<text x="171.3" y="185.9">F12B</text>
<text x="250" y="185.9">E9A</text>
<text x="392.3" y="185.9">A7B</text>
<text x="471" y="185.9">B5A</text>
<text x="44.3" y="187.2">E7B</text>
<text x="44.3" y="202.5">G6B</text>
<text x="123" y="198.6">G11A</text>
<text x="171.3" y="203.7">G8B</text>
<text x="341.5" y="198.6">B3B</text>
<text x="392.3" y="203.7">B4A</text>
<text x="44.3" y="217.7">H6B</text>
<text x="123" y="221.5">F7A</text>
<text x="171.3" y="221.5">F9B</text>
<text x="341.5" y="221.5">A2B</text>
<text x="392.3" y="221.5">A6A</text>
<text x="171.3" y="244.4">E5B</text>
<text x="250" y="244.4">E4B</text>
<text x="392.3" y="244.4">C8B</text>
<text x="471" y="244.4">C4A</text>
<text x="123" y="252">H2B</text>
<text x="214.5" y="246.9">E2A</text>
<text x="341.5" y="252">C12A</text>
<text x="435.5" y="246.9">C2B</text>
<text x="171.3" y="262.1">E4A</text>
<text x="250" y="262.1">E5A</text>
<text x="392.3" y="262.1">C8A</text>
<text x="471" y="262.1">C7A</text>
<text x="123" y="274.8">F1A</text>
<text x="341.5" y="274.8">D10A</text>
<text x="171.3" y="279.9">G5A</text>
<text x="392.3" y="279.9">D7A</text>
<text x="123" y="297.7">F5A</text>
<text x="171.3" y="297.7">E6A</text>
<text x="341.5" y="297.7">D12A</text>
<text x="392.3" y="297.7">D7B</text>
</g>
<g font-size="2.4">
<text x="98.7" y="52.8">PIN11</text>
<text x="317.1" y="52.8">PIN11</text>
<text x="118" y="58">INVERTER</text>
<text x="138.3" y="58">INVERTER</text>
<text x="336.4" y="58">INVERTER</text>
<text x="356.7" y="58">INVERTER</text>
<text x="98.5" y="73.1">PIN10</text>
<text x="208.9" y="73.1">PIN8</text>
<text x="251.5" y="73.1">E7A</text>
<text x="317" y="73.1">PIN10</text>
<text x="118" y="78.3">INVERTER</text>
<text x="138.3" y="78.3">INVERTER</text>
<text x="229.7" y="78.3">INVERTER</text>
<text x="336.4" y="78.3">INVERTER</text>
<text x="356.7" y="78.3">INVERTER</text>
<text x="447.7" y="83.3">PIN8</text>
<text x="448.3" y="80.8">E7A</text>
<text x="99.7" y="96">PIN7</text>
<text x="318.1" y="96">PIN4</text>
<text x="216" y="98.5">D</text>
<text x="227.1" y="98.5">Q</text>
<text x="227.1" y="101">Q</text>
<text x="282" y="98.5">PIN12</text>
<text x="436.9" y="98.5">D</text>
<text x="448" y="98.5">Q</text>
<text x="448" y="101">Q</text>
<text x="503" y="98.5">PIN15</text>
<text x="124.5" y="103.6">D</text>
<text x="135.6" y="103.6">Q</text>
<text x="135.6" y="106.2">Q</text>
<text x="171.3" y="105">NAND_3</text>
<text x="196.7" y="106.2">H6B</text>
<text x="216" y="106.2">CLK</text>
<text x="250" y="105">NAND_2</text>
<text x="343" y="103.6">D</text>
<text x="354.1" y="103.6">Q</text>
<text x="354.1" y="106.2">Q</text>
<text x="392.3" y="105">NAND_3</text>
<text x="417.7" y="106.2">C6B</text>
<text x="436.9" y="106.2">CLK</text>
<text x="471" y="105">NAND_2</text>
<text x="100.2" y="111.2">H6B</text>
<text x="124.5" y="111.2">CLK</text>
<text x="214.5" y="110.1">DFF</text>
<text x="318.6" y="111.2">C6B</text>
<text x="343" y="111.2">CLK</text>
<text x="435.5" y="110.1">DFF</text>
<text x="123" y="115.1">DFF</text>
<text x="341.5" y="115.1">DFF</text>
<text x="171.3" y="122.8">NAND_3</text>
<text x="250" y="122.8">NAND_2</text>
<text x="392.3" y="122.8">NAND_3</text>
<text x="471" y="122.8">NAND_2</text>
<text x="124.5" y="126.4">D</text>
<text x="135.6" y="126.4">Q</text>
<text x="135.6" y="129">Q</text>
<text x="343" y="126.4">D</text>
<text x="354.1" y="126.4">Q</text>
<text x="354.1" y="129">Q</text>
<text x="124.5" y="134.1">CLK</text>
<text x="343" y="134.1">CLK</text>
<text x="123" y="138">DFF</text>
<text x="171.3" y="140.5">NAND_3</text>
<text x="341.5" y="138">DFF</text>
<text x="392.3" y="140.5">NAND_3</text>
<text x="23.5" y="146.8">PIN1</text>
<text x="63.6" y="146.8">C6B</text>
<text x="124.5" y="149.3">D</text>
<text x="135.6" y="149.3">Q</text>
<text x="343" y="149.3">D</text>
<text x="354.1" y="149.3">Q</text>
<text x="44.3" y="152">INVERTER</text>
<text x="135.6" y="151.9">Q</text>
<text x="354.1" y="151.9">Q</text>
<text x="123" y="160.9">DFF</text>
<text x="124.5" y="157">CLK</text>
<text x="171.3" y="158.4">NAND_3</text>
<text x="341.5" y="160.9">DFF</text>
<text x="343" y="157">CLK</text>
<text x="392.3" y="158.4">NAND_3</text>
<text x="44.3" y="167.2">INVERTER</text>
<text x="63.6" y="162">C5B</text>
<text x="99.7" y="172.2">PIN6</text>
<text x="318.1" y="172.2">PIN3</text>
<text x="63.6" y="177.3">D6B</text>
<text x="124.5" y="179.8">D</text>
<text x="135.6" y="179.8">Q</text>
<text x="216" y="174.7">D</text>
<text x="227.1" y="174.7">Q</text>
<text x="227.1" y="177.3">Q</text>
<text x="282" y="174.7">PIN13</text>
<text x="343" y="179.8">D</text>
<text x="354.1" y="179.8">Q</text>
<text x="436.9" y="174.7">D</text>
<text x="448" y="174.7">Q</text>
<text x="448" y="177.3">Q</text>
<text x="503" y="174.7">PIN16</text>
<text x="44.3" y="182.5">INVERTER</text>
<text x="135.6" y="182.4">Q</text>
<text x="171.3" y="181.2">NAND_3</text>
<text x="196.6" y="182.4">G6B</text>
<text x="216" y="182.4">CLK</text>
<text x="250" y="181.2">NAND_2</text>
<text x="354.1" y="182.4">Q</text>
<text x="392.3" y="181.2">NAND_3</text>
<text x="417.7" y="182.4">C5B</text>
<text x="436.9" y="182.4">CLK</text>
<text x="471" y="181.2">NAND_2</text>
<text x="100.1" y="187.4">G6B</text>
<text x="123" y="191.4">DFF</text>
<text x="124.5" y="187.4">CLK</text>
<text x="214.5" y="186.3">DFF</text>
<text x="318.6" y="187.4">C5B</text>
<text x="341.5" y="191.4">DFF</text>
<text x="343" y="187.4">CLK</text>
<text x="435.5" y="186.3">DFF</text>
<text x="44.3" y="197.7">INVERTER</text>
<text x="63.6" y="192.5">E7B</text>
<text x="124.5" y="202.7">D</text>
<text x="135.6" y="202.7">Q</text>
<text x="171.3" y="199">NAND_3</text>
<text x="250" y="199">NAND_2</text>
<text x="343" y="202.7">D</text>
<text x="354.1" y="202.7">Q</text>
<text x="392.3" y="199">NAND_3</text>
<text x="471" y="199">NAND_2</text>
<text x="63.6" y="207.8">G6B</text>
<text x="135.6" y="205.2">Q</text>
<text x="354.1" y="205.2">Q</text>
<text x="44.3" y="213">INVERTER</text>
<text x="123" y="214.2">DFF</text>
<text x="124.5" y="210.3">CLK</text>
<text x="341.5" y="214.2">DFF</text>
<text x="343" y="210.3">CLK</text>
<text x="171.3" y="216.8">NAND_3</text>
<text x="392.3" y="216.8">NAND_3</text>
<text x="63.6" y="223">H6B</text>
<text x="124.5" y="225.5">D</text>
<text x="135.6" y="225.5">Q</text>
<text x="343" y="225.5">D</text>
<text x="354.1" y="225.5">Q</text>
<text x="44.3" y="228.2">INVERTER</text>
<text x="124.5" y="233.2">CLK</text>
<text x="135.6" y="228.1">Q</text>
<text x="343" y="233.2">CLK</text>
<text x="354.1" y="228.1">Q</text>
<text x="123" y="237.1">DFF</text>
<text x="171.3" y="234.6">NAND_3</text>
<text x="341.5" y="237.1">DFF</text>
<text x="392.3" y="234.6">NAND_3</text>
<text x="99.7" y="248.4">PIN5</text>
<text x="216" y="250.9">D</text>
<text x="227.1" y="250.9">Q</text>
<text x="282" y="250.9">PIN14</text>
<text x="318.1" y="248.4">PIN2</text>
<text x="436.9" y="250.9">D</text>
<text x="448" y="250.9">Q</text>
<text x="503" y="250.9">PIN17</text>
<text x="124.5" y="256">D</text>
<text x="135.6" y="256">Q</text>
<text x="171.3" y="257.4">NAND_3</text>
<text x="227.1" y="253.5">Q</text>
<text x="250" y="257.4">NAND_2</text>
<text x="343" y="256">D</text>
<text x="354.1" y="256">Q</text>
<text x="392.3" y="257.4">NAND_3</text>
<text x="448" y="253.5">Q</text>
<text x="471" y="257.4">NAND_2</text>
<text x="100.3" y="263.6">E7B</text>
<text x="124.5" y="263.6">CLK</text>
<text x="135.6" y="258.6">Q</text>
<text x="196.8" y="258.6">E7B</text>
<text x="214.5" y="262.5">DFF</text>
<text x="216" y="258.6">CLK</text>
<text x="318.6" y="263.6">D6B</text>
<text x="343" y="263.6">CLK</text>
<text x="354.1" y="258.6">Q</text>
<text x="417.7" y="258.6">D6B</text>
<text x="435.5" y="262.5">DFF</text>
<text x="436.9" y="258.6">CLK</text>
<text x="123" y="267.6">DFF</text>
<text x="341.5" y="267.6">DFF</text>
<text x="171.3" y="275.2">NAND_3</text>
<text x="250" y="275.2">NAND_2</text>
<text x="392.3" y="275.2">NAND_3</text>
<text x="471" y="275.2">NAND_2</text>
<text x="124.5" y="278.9">D</text>
<text x="135.6" y="278.9">Q</text>
<text x="135.6" y="281.4">Q</text>
<text x="343" y="278.9">D</text>
<text x="354.1" y="278.9">Q</text>
<text x="354.1" y="281.4">Q</text>
<text x="124.5" y="286.5">CLK</text>
<text x="343" y="286.5">CLK</text>
<text x="123" y="290.4">DFF</text>
<text x="171.3" y="293">NAND_3</text>
<text x="341.5" y="290.4">DFF</text>
<text x="392.3" y="293">NAND_3</text>
<text x="124.5" y="301.7">D</text>
<text x="135.6" y="301.7">Q</text>
<text x="135.6" y="304.3">Q</text>
<text x="343" y="301.7">D</text>
<text x="354.1" y="301.7">Q</text>
<text x="354.1" y="304.3">Q</text>
<text x="124.5" y="309.4">CLK</text>
<text x="171.3" y="310.8">NAND_3</text>
<text x="343" y="309.4">CLK</text>
<text x="392.3" y="310.8">NAND_3</text>
<text x="123" y="313.3">DFF</text>
<text x="341.5" y="313.3">DFF</text>
<text x="419.2" y="333.7">TITLE:</text>
<text x="482.7" y="333.7">DATE:</text>
<text x="482.7" y="343.8">PAGE:</text>
<text x="419.2" y="350.2">BY:</text>
<text x="426.8" y="350.2">Sean Gonsalves</text>
<text x="464.9" y="350.2">REV:</text>
<text x="472.5" y="350.2">A</text>
</g>
</svg>
